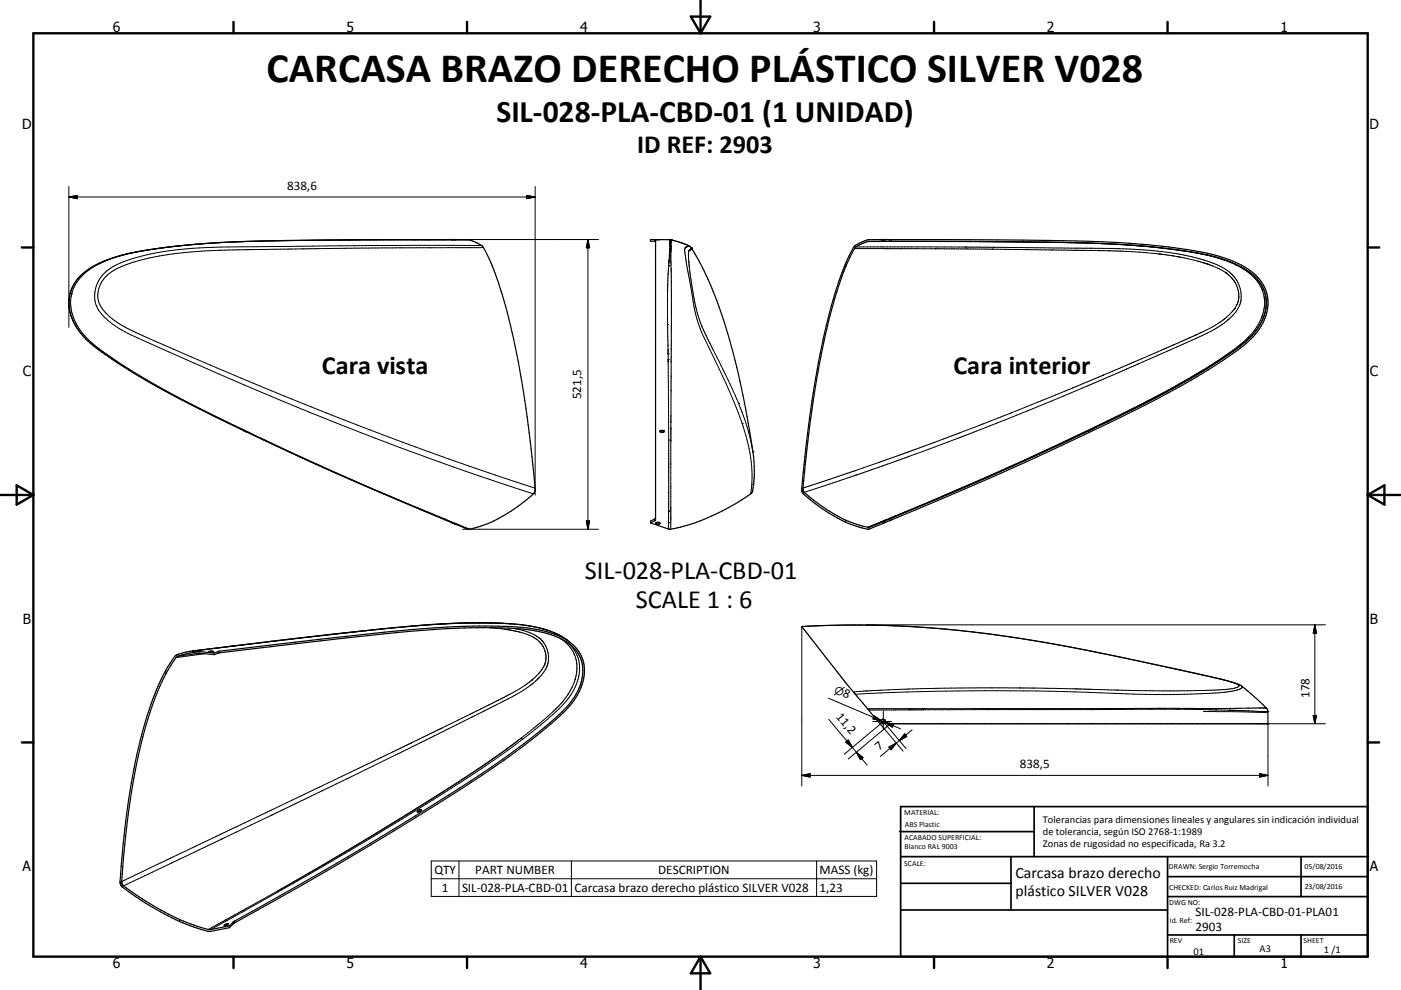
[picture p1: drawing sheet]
<svg xmlns="http://www.w3.org/2000/svg" width="420mm" height="297mm" viewBox="0 0 420 297" stroke-linecap="round" stroke-linejoin="round" font-family="sans-serif">
<g fill="none" stroke="#000" stroke-width=".36">
<path d="M135.6 71.9h4.8a9.2 9.2 0 0 1 4.5 2.4l1.2 2.3a125.5 125.5 0 0 1 8.8 29.7 382.4 382.4 0 0 1 5.5 40.3l-.1 .9a27.9 27.9 0 0 1-7.9 6.4 30.2 30.2 0 0 1-12.1 4.8 1055.2 1055.2 0 0 1-89.7-40.8 143.9 143.9 0 0 1-24.1-15.5 15 15 0 0 1-5.7-13.6 13.9 13.9 0 0 1 8.7-9.7 52.6 52.6 0 0 1 15.1-4.2 272.9 272.9 0 0 1 41.4-2.8l50.6-.2M196.5 71.9v84.1l-1.5 .9M200.7 71.9h-5.7v.5h1.5M200.7 71.9l2.3 .5 3.7 1.4a72.3 72.3 0 0 1 9.2 19.3 224.5 224.5 0 0 1 10.2 46.9l-.1 5-.6 2.7a61.2 61.2 0 0 1-24.7 11.1l-5.7-1.9M253.6 78.9v1M253.6 78.9a130.7 130.7 0 0 0-6.8 22.9 366.5 366.5 0 0 0-6.4 45l.1 .8a42.9 42.9 0 0 0 13.1 9.1M253.6 79.9a180.9 180.9 0 0 0-9.8 40.8l-1.9 14-1.2 11.7 .2 .9a43.9 43.9 0 0 0 12.7 8.8M264.2 72.4l54 .3a237.4 237.4 0 0 1 43.8 3.8 27.9 27.9 0 0 1 14.9 7.2 11.5 11.5 0 0 1 .3 14.7 28.8 28.8 0 0 1-8.7 7.9l-6.7 4.3a339 339 0 0 1-36.7 19.3 1125.5 1125.5 0 0 1-58.1 25.7l-2.8 1.1M264.2 72.4h.1M265.1 71.9h-4.7a9.2 9.2 0 0 0-4.5 2.4l-2.3 4.6M265.1 71.9v.5h-4.8l-2 .8a3.8 3.8 0 0 0-2.1 1.4l-2.6 5.3M265.1 71.9h1.5a1221.7 1221.7 0 0 1 71.9 1.1 122.9 122.9 0 0 1 29.2 4.6 19.7 19.7 0 0 1 10.5 7.1 12.4 12.4 0 0 1-1.2 14.8 42.5 42.5 0 0 1-11.5 9.4 255.5 255.5 0 0 1-29.5 16.3 1212.3 1212.3 0 0 1-70.9 31.7"/>
<path d="M265.5 72.4h.1M73 129.1l.1 .1M73 129.1h.1M73.1 129.2h.1M73.2 129.2l.1 .1M73.3 129.3l.2 .1M73.3 129.3l.3 .1M73.5 129.4l.3 .1M73.6 129.4l.2 .1M73.8 129.5l.2 .1M73.8 129.5l.1 .1M73.9 129.6l.3 .1"/>
<path d="M74 129.6h.1M74.2 129.7h.1M197.9 129.5h.1M198.1 129.2h.8M198.1 129.2l-.2 .3M198.1 129.2h.9M199 129.2l.2 .1M199.2 129.3v.1M199.2 129.4l-.5 .3-.8-.2M326.4 129.2h.1M326.5 129.2h-.1M326.9 129l-.4 .2"/>
<path d="M327.2 128.9l-.2 .1M327.3 128.8l-.4 .2M327.3 128.8l-.1 .1M327.5 128.7l-.2 .1M327.6 128.7h-.1M327.6 128.7h.1M135.3 156.7h.1M135.3 156.7l.2 .1M135.5 156.8l.4 .1M135.5 156.8l.2 .1M135.9 156.9l.7 .4M135.9 156.9l.1 .1"/>
<path d="M136.6 157.3h.1M196.5 156.9l.4-.2 .8 .1a.29 .29 0 0 1 0 .4 .29 .29 0 0 1-.4 .1l-.6-.1zM196.5 155.4l-1.5 .9v.6M197.1 156.7h.2M253.6 156.1v.6M253.6 156.7l3.2 1.2 3.4 .9 4.9-1.9M253.6 156.1l3.2 1.2 3.5 .9 4.8-1.9M264.2 156.7h.1M265.1 156.3v.6M265.4 156.2l-.3 .1M265.4 156.2h.1M265.5 156.2h-.1"/>
<path d="M265.5 156.2h.1M57.7 195.3l6.5 .6M57.7 195.3l-2.9 .6-1.9 .6-1.2 1.5-2 3.1M57.7 195.3h.1M57.8 195.3h.1M62.7 195.5h1.3l-.7 .2zM64 195.5h.1M64.2 195.9v.5M64.2 195.9l1.5-.5a1329.2 1329.2 0 0 1 64.7-7.1 139.8 139.8 0 0 1 30.3 .5 20.6 20.6 0 0 1 11.7 5.3 11.5 11.5 0 0 1 1.2 13.5 30.2 30.2 0 0 1-8.5 9.6l-4.5 3.8a286.9 286.9 0 0 1-29.2 20.1 1311.8 1311.8 0 0 1-61.5 36.1l-1.1 1.1M64.2 196.4l-6-.6-2.6 .4a4.3 4.3 0 0 0-2.8 1.1l-3 4.8M64.2 196.4l1.5-.5 37.8-4.5a342.1 342.1 0 0 1 43.2-3.1 54.7 54.7 0 0 1 19.4 2.4 15.3 15.3 0 0 1 5.2 3 10.9 10.9 0 0 1 1.9 13.6 29.3 29.3 0 0 1-8.4 9.6l-7.7 6.2a366.7 366.7 0 0 1-32.6 21.7 1422.3 1422.3 0 0 1-54.7 31.9l-1 1.1M153.3 187.2a187.7 187.7 0 0 0-33 .9 2054.8 2054.8 0 0 0-62.5 7.2"/>
<path d="M153.4 187.2a32.3 32.3 0 0 1 15.9 4.3l1.5 1.2M240.4 188h.1M240.4 188a314.3 314.3 0 0 1 76.7 5.4l35.1 7.2 17.8 4.2a8.9 8.9 0 0 1 4.2 2.6l5.6 5.2 .3 .9v3.6h-112.8l-.7 .3-1.5 1.3-11.5-13.8zM49.7 201.1l.1 1M49.7 201.1a96.2 96.2 0 0 0-9.1 27.4 258.8 258.8 0 0 0-4.6 36.1l.2 1a67.8 67.8 0 0 0 14.2 9.2l3.5 1.7M49.8 202.1a114.2 114.2 0 0 0-10 33.5 223.1 223.1 0 0 0-3.2 29.5l.1 .3a83.4 83.4 0 0 0 17.2 10.5M125.2 243.3l.3-.2a.39 .39 0 0 1 .4-.3 .39 .39 0 0 1 .3 .3l-.8 .5h-.3zM53.9 275.9v.6M53.9 275.9a39.7 39.7 0 0 0 9.3 3l5.6-1.1M53.9 276.5l4.2 1.6 4.6 1.4 6.1-1.2M67.2 277.8h.1M67.4 277.5l1.1-.4a.97 .97 0 0 1-1.3 .6z"/>
<path d="M68.8 277.8v.5"/>
<circle cx="264.8" cy="216.5" r=".67"/>
</g>
<g fill="#000">
<circle cx="135.3" cy="71.9" r=".18"/>
<circle cx="136.6" cy="71.9" r=".18"/>
<circle cx="196.5" cy="71.9" r=".18"/>
<circle cx="200.7" cy="71.9" r=".18"/>
<circle cx="201.1" cy="72" r=".18"/>
<circle cx="205.5" cy="74.3" r=".18"/>
<circle cx="207.3" cy="74.4" r=".18"/>
<circle cx="73" cy="129.1" r=".18"/>
<circle cx="74.2" cy="129.7" r=".18"/>
<circle cx="221.4" cy="121" r=".18"/>
<circle cx="222.5" cy="127.1" r=".18"/>
<circle cx="225.7" cy="135.6" r=".18"/>
<circle cx="326.4" cy="129.2" r=".18"/>
<circle cx="327.6" cy="128.7" r=".18"/>
<circle cx="169.8" cy="191.9" r=".18"/>
<circle cx="379.6" cy="213.8" r=".18"/>
<circle cx="380.1" cy="213.5" r=".18"/>
<circle cx="380.1" cy="217.1" r=".18"/>
</g>
<g fill="none" stroke="#000" stroke-width=".3">
<path d="M20.6 55.9v42.3M20.6 59.1h139.8M20.6 59.1l2.5-.5v1zM157.9 58.6l2.5 .5-2.5 .5zM160.4 55.9v92.7M28.3 79.7l-1.8 1.1M28.3 79.7h.1M32.1 78l-3.8 1.7M32.1 78h.1M47.3 74.6h.1M48 74.5l-8.8 1.4-7 2.1M51.5 74h.1"/>
<path d="M51.5 74l-3.3 .4M53.1 73.8l-11.8 1.7-7.1 1.8a19.2 19.2 0 0 0-12 8.9l-.7 2M53.1 73.8l-1.5 .2M55.4 73.6l-2.3 .2M57.1 73.5l-4 .3M57.1 73.4l-1.8 .2M67.6 72.7l-10.5 .7M68.7 72.7l-11.6 .8M84.9 72.2l-16.7 .5M86.1 72.2h-.5M86.6 72.2h-.2M101.3 72l-13.9 .2"/>
<path d="M104.7 72h.1M107.8 72l-23.4 .2-15.7 .4M114 72h-1.1M140.7 72h-37.9M144.4 73.6h-29.6l-38 .4a159.1 159.1 0 0 0-30.5 2 33.8 33.8 0 0 0-13.8 5 9.1 9.1 0 0 0-2.1 13.2 32.6 32.6 0 0 0 12.6 8 1144.4 1144.4 0 0 0 92.9 37.9l24 8.1M144.9 74.3l-41.2 .2-37.2 .6a94.7 94.7 0 0 0-28.8 4.4 12.1 12.1 0 0 0-7.9 6.5 7.2 7.2 0 0 0 2.4 8.3 44.2 44.2 0 0 0 13.2 7.6l26.8 11.5 25.8 10.5a1038.5 1038.5 0 0 0 62.4 22.6M176.3 71.9l.5 2.4h-1zM176.3 71.9v86.9M179.4 71.9h-62.2M196.3 71.9v.5M200.5 79.7h.1M200.5 79.7l-.4 8.9 .2 17.5"/>
<path d="M200.6 78h.1M200.6 78l-.1 1.7M200.6 78.1h.1M200.7 71.9h.1M200.7 76.7h.1M200.7 71.9l.1 .1M200.8 72h.1M200.8 72.1h.1M200.8 72.2h.1M200.8 72.4h.1M200.8 72.5h.1M200.8 72l.1 3.1"/>
<path d="M200.8 72.6h.1M200.8 72.7v.1M200.8 75.3v.1M200.9 75.1h.1M200.9 75.1l-.3 2.9M200.9 73.1h.1M200.9 74.8h.1M200.9 73.3v.1M200.9 74.5h.1M200.9 74.6h.1M200.9 74h.1M201.1 72h.1"/>
<path d="M201.1 72l.2 15.3-.2 71.5M201.1 72.2h.1M201.1 72.3h.1M201.1 72.5h.1M201.1 72.5v.1M201.1 72.8h.1M201.1 73.7h.1M205.7 74.1h.1M205.7 74.1l-.4 .5 .1 1.6 2.4 14.2a37.8 37.8 0 0 0 3.5 11.4l1.5 3a138.8 138.8 0 0 1 11.5 28.5 37.8 37.8 0 0 1 .7 14.9M206.3 73.9l-.6 .2M206.4 73.7h.1M206.4 73.9h-.1"/>
<path d="M206.4 73.7v.1M206.4 73.8v.1M206.5 78.4l1.5 10.6 1.8 7.2 1.9 4.5 7.2 14.5 2.8 6.5a62.5 62.5 0 0 1 4 13.9M206.5 78.4v.1M206.6 75.2l-.2 .8 .1 2.4M206.6 75.2h.1M206.7 75.1l-.1 .1M206.7 75v.1M206.7 75h.1M206.8 75h.1M206.8 74.9h.1M206.8 74.9l-.1 .1"/>
<path d="M206.9 74.9h-.1M206.9 74.9h.1M207 74.9h.1M207 74.8l-.1 .1M207 74.8h.1M207.1 74.8h.1M207.1 74.8h-.1M207.2 74.7l-.1 .1M207.2 74.7h.1M207.3 74.6h.1M207.3 74.5h.1M207.3 74.4v.2"/>
<path d="M207.3 74.6l-.1 .1M256.2 74.6l39.5 .1 40.3 .6 9.8 .7 5.1 .6 6.2 1.2 4.2 1.2M256.6 74.1h33.6l43.6 .5a106.6 106.6 0 0 1 25.2 2.9 20.6 20.6 0 0 1 11 5.6 8.5 8.5 0 0 1-1.5 12.6l-.4 .3a39.1 39.1 0 0 1-10.7 6.1l-31 13.5-22.6 9.4-25.4 9.8-21.7 7.7M260.1 72.5h38.1l29.1 .5a231.9 231.9 0 0 1 20.5 1.3M260.5 72.4l48.5 .2 19.4 .4M266.6 71.9v.5M267.3 71.9v.5M313.1 72.7h.1M329.3 73.1l14.5 .9a161.1 161.1 0 0 1 20.7 3.2 24.4 24.4 0 0 1 12.2 6.4 11.6 11.6 0 0 1 .2 15 27.5 27.5 0 0 1-8 7.3l-8.1 5.3M329.4 75.2h.1M342.2 73.8h.1M347.7 76.2h.1"/>
<path d="M349.6 74.6a76.2 76.2 0 0 1 17.8 3.6l3.1 1.3M360.6 78.8h.1M361.3 79h.1M361.4 79l.5 .2M362 79.2h.1M362 79.2l1.3 .5M363.3 79.7h.1M363.4 79.7l4.1 2.1M370.5 79.5h.1M370.6 79.5l2.1 1.2M21.3 87.2v.1M21.5 88.2h.1"/>
<path d="M21.5 88.2l-.1 .2a14.2 14.2 0 0 0 4 12.3 51.7 51.7 0 0 0 9.8 7.8 298 298 0 0 0 33 18.1l30.2 14.2 34.9 14.9M22.2 85.3l-.5 .9a11.9 11.9 0 0 0 .8 11.2M22.2 85.3h.1M22.5 97.4h.1M22.5 97.4a25.9 25.9 0 0 0 8.3 8.4l.5 .3M26.5 80.8a14.8 14.8 0 0 0-4.3 4.5M26.5 80.8h.1M200.1 97.4h.1M367.2 95.6l-2.7 1.9-4 2.1-20.7 9.1M367.2 95.6h.1M367.5 81.8h.1M367.5 81.8l.8 .6"/>
<path d="M368.3 82.4v.1M368.3 82.5l.9 .8M369.2 83.3h.1M369.2 83.3l1.3 1.8 .9 3-.2 2.4-1 2M370.2 92.5h.1M370.2 92.5l-3 3.1M372.7 80.7h.1M372.7 80.7h.1a12 12 0 0 1 6.3 9.3l-.1 2.5-.7 2.6a22.8 22.8 0 0 1-8.6 10l-9 5.9M379.1 90.3h.1M29.6 104.9l.1 .1M31.3 106.1h.1M31.3 106.2l2.6 1.7"/>
<path d="M33.9 107.9h.1M33.9 107.9l.8 .5M34.7 108.4v.1M34.7 108.5a248.6 248.6 0 0 0 32.6 17.9l11.8 5.6M200.3 106.1h.1M200.3 107.9h.1M200.3 106.1l.1 52.6M330.7 112.6l-16.1 6.7-20.8 8.2-17.6 6.7-19.8 7M330.7 112.6h.1M339.8 108.7l-9.1 3.9M339.8 108.7h.1M360.7 111a369.3 369.3 0 0 1-38.6 20l-24.7 11.4-15 6.5"/>
<path d="M360.7 111a412.6 412.6 0 0 1-40.9 21.2M360.7 111l.1 .2M360.8 111.2a483.4 483.4 0 0 1-43.1 22.2l-15.3 7-20 8.7M374.3 101.2h.1M374.4 101.1l-.1 .1M79.1 132h.1M79.2 132l22.4 10.3 25.6 11M200.5 132h.1M317.5 133.3l-30.3 13.5M127.2 153.3h.1M127.2 153.3l8.3 3.5M133.3 155.7h.1"/>
<path d="M133.4 155.7l7.4 3.1M135.5 156.8h.1M135.5 156.8l4.7 1.9M138.7 158.8h40.7M175.8 156.3h1l-.5 2.5zM196.3 155.7v.5M200.4 156.8h.1M200.4 153.3h.1M225.4 145.3h.1M256.4 141.2l-15.7 5.2M256.4 141.2h.1M256.7 142.5l-15.6 5.2"/>
<path d="M256.7 142.5h.1M266.6 155.7v.5M266.7 155.7l-6 2.4M267.3 155.4v.6M282.4 148.9l-22.3 9.3M282.4 148.9v.1M282.4 149h.1M282.4 149.1l-15.7 6.6M282.4 149v.1M57.8 195.8h.1M59.9 196l-6.5 .9M60.9 195l-2.8 .3"/>
<path d="M61.4 196.1l-8.6 1.2M65.2 194.4l-7.4 .9M65.3 195.5l.1 .5M65.9 195.4v.4M68.2 194l-2.9 .4M68.2 194.1l-6.9 .8M70 193.8l-1.8 .2M70 193.8l-1.8 .3M71.7 193.6l-1.7 .2M71.8 193.6l-1.8 .2M74.1 193.3l-2.3 .3M74.1 193.3l-2.4 .3"/>
<path d="M82.9 192.3l-8.8 1M92.3 191.2h.1M92.4 191.2h-.1M93.2 191l-7.4 .9M93.2 191.1l-19.1 2.2M99.3 190.4h-.1M106.1 189.6l-12.9 1.5M106.2 189.6h-.1M108.5 189.3l-15.3 1.7M108.5 189.4l-2.3 .2M109.3 189.2l-.8 .1M117.7 188.4l-9.2 1"/>
<path d="M140.3 186.9l-9.9 .5-12.4 1M140.8 186.9l9 .1M143.4 186.9h.1M146.8 188.3l4.9 .5 4.1 .8M150 187h.5M150.4 187l-10.3-.1-10 .4-20.7 2M150.4 187l2.6 .1M150.5 187l2.5 .2M153 187.2l4.8 .4 4.5 1M153 187.1l.4 .1M153.8 189.2h.1M154.1 188.5a16.4 16.4 0 0 1 7.6 2.9"/>
<path d="M155.8 189.6h.1M155.8 189.6l1.5 .5a9 9 0 0 1 5.2 3.4l1.1 2.5-.1 2.6M161.7 191.4h.1M161.7 191.4l.2 .2a7.6 7.6 0 0 1 2.6 5.3l-.2 1.9a9 9 0 0 1-2.8 4.7M162.3 188.6h.1M162.4 188.6l3.7 1.2M162.4 192.1h.1M163.3 199.3l-1.5 2.5-2.2 2.1M163.3 199.2v.1M163.5 198.7l-.2 .6M163.5 198.6v.1M163.6 196.3v.1"/>
<path d="M166.1 189.8h.1M166.2 189.8l1.7 .9M167.9 190.7h.1M168 191.5a10.1 10.1 0 0 1 5 8l-.1 1.8-.5 2.6M168 190.7l1.8 1.2M170 192.7a10.5 10.5 0 0 1 2.4 13.5l-1.1 2a32.8 32.8 0 0 1-7.3 7.7l-7.3 5.9M259.8 187.5h137.6M394.2 187.5v29.6M394.2 187.5l.5 2.5h-1zM132.3 218.5h.1M132.3 218.5l-9 4.4M146.7 211.4l-14.4 7.1"/>
<path d="M146.7 211.4h.1M149.3 210.1l-2.5 1.3M149.3 210.1h.1M159.6 203.9l-.1 .1M159.6 203.9l-3.8 2.7-6.5 3.5M161.4 203.5l-4.1 3.3-6.5 3.6-32.2 16.1-37 18M161.5 203.5h-.1M161.7 201.8h.1M172.4 204l-.8 2.1-1.3 2.2-3 3.7-4.5 4.1-6.5 5.3M172.4 203.9v.1M248.4 209.5l15.8 6.7M248.5 215.8l7 8.4"/>
<path d="M255.9 207.6l16.7-.9 20.7-.3 20.8 .1 33.7 .8 16.7-.3a20.5 20.5 0 0 0 6.6-.9 .41 .41 0 0 0 .4-.4 .41 .41 0 0 0-.5-.4l-4.7-1.5-14.6-3.2a688.6 688.6 0 0 0-48.7-9.5 308.1 308.1 0 0 0-62.6-3.1v47.8M260.4 213l92.1-.3 16.4 .4 11.2 .4M261.7 216.5h5.6M261.9 215.2l2.3 1M262.1 214.8l2.1 1.4-2.5-.5zM264.2 216.6l.4 .5M264.2 216.2v.2M264.7 215.8l-.5 .4M264.7 216.6l-11.6 9.7M264.8 216.5l6.9 8.1M264.8 213.3v5.7l-10.5 8.7M264.9 215.8l.6 .6"/>
<path d="M264.9 218.8l.2-.1 5.7 6.7M265.5 216.7l4.6 2M265.5 216.7l2.4 .6-.4 .9zM265.5 216.7l-.6 .4M265.5 216.5v.2M267.3 217.1h130.1M273.5 219l-3.9 3.2M294.9 212.6h.1M360.8 213.5l18.8 .3M372.3 205.9l.1 .2a3.3 3.3 0 0 1-2.7 1.2 105.9 105.9 0 0 1-16.5 1l-7.6 .1a897.8 897.8 0 0 0-89.2-.1M372.4 213.2h.1M379.3 212.4h.1"/>
<path d="M379.6 213.8h.1M379.6 212.4l-12.6 .2h-106.9M380.1 217.1v18.7M393.7 214.6h1l-.5 2.5zM123.2 222.9l-86.7 41.6M123.3 222.9h-.1M123.3 222.9h.1M149.8 226.2a624.6 624.6 0 0 1-38.7 24.7l-27.8 16.4M149.8 226.2a732.5 732.5 0 0 1-43 27.4l-23.5 13.7M154.1 223.1l-4.3 3.1M154.2 223l-4.4 3.2M156.3 221.4l-2.1 1.6"/>
<path d="M156.3 221.4l.4 .4M156.3 221.4l-2.2 1.7M156.7 221.8a403.9 403.9 0 0 1-31.1 20.8l-20.9 12.7-21.2 12.2M240.4 232.6h139.7M240.4 232.6l2.5-.5v1zM253.6 222.7l.7-.7 1.2 2.2zM255.5 224.2l1.2 1.5M256.7 225.7l3.3 3.8M256.7 225.7l2 1.6-.7 .6zM266.5 224.1l2.2-1.2-1.6 2zM268.7 222.9l-4.8 4.1M269.6 222.2l-.9 .7"/>
<path d="M271.2 220.2l.7 .8-2.3 1.2zM377.7 232.1l2.4 .5-2.4 .5zM81.6 244.5l-44.5 21.2M81.6 244.5h.1M129.3 258.3h133.5v10.6h-133.5zM137.6 258.3v10.6M171.3 258.3v10.6M244.8 258.3v10.6M69.8 276.7l.1 .5M70.4 276.3v.5M83.3 267.3l-20.9 11.5M83.3 267.3l.2 .2"/>
<path d="M83.5 267.5l-20.3 11.4M129.3 263.6h133.5"/>
</g>
<g fill="none" stroke="#000" stroke-width=".71">
<path d="M10 10h400v277h-400zM70 6.6v3.4M140 6.6v3.4M207.1 5h5.8l-2.9 5zM210 0v10M280 6.6v3.4M350 6.6v3.4M6.6 74.2h3.4M410 74.2h3.5M0 148.5h10M5 145.6l5 2.9-5 2.9zM410 148.5h10.1"/>
<path d="M410 148.5l5.1-2.9v5.8zM6.6 222.7h3.4M410 222.7h3.5M70 287v3.4M140 287v3.4M210 287v10M210 287l2.9 5h-5.8zM280 287v3.4M350 287v3.4"/>
</g>
<g fill="none" stroke="#000" stroke-width=".51">
<path d="M269.7 249.5h40.3M270 242h140v45h-140zM270 257h140M303.1 257v16M310 242v15M350 257v30M390.1 257v12M270 265h33.1M270 273h80M350 269h60M350 263h60M350 280.5h60"/>
<path d="M370 280.5v6.5M390.1 280.5v6.5"/>
</g>
<g fill="#000" stroke="#000" stroke-width=".3">
<path d="M20.6 59.1l2.5-.5v1zM157.9 58.6l2.5 .5-2.5 .5zM176.3 71.9l.5 2.4h-1zM175.8 156.3h1l-.5 2.5zM394.2 187.5l.5 2.5h-1zM262.1 214.8l2.1 1.4-2.5-.5zM265.5 216.7l2.4 .6-.4 .9zM393.7 214.6h1l-.5 2.5zM240.4 232.6l2.5-.5v1zM253.6 222.7l.7-.7 1.2 2.2zM256.7 225.7l2 1.6-.7 .6zM266.5 224.1l2.2-1.2-1.6 2z"/>
<path d="M271.2 220.2l.7 .8-2.3 1.2zM377.7 232.1l2.4 .5-2.4 .5z"/>
</g>
<text font-size="12.6" x="79.9" y="24.7">CARCASA BRAZO DERECHO PLÁSTICO SILVER V028</text>
<text font-size="9.4" x="148.8" y="36.5">SIL-028-PLA-CBD-01 (1 UNIDAD)</text>
<g font-size="7.9">
<text x="191" y="46">ID REF: 2903</text>
<text x="96.5" y="112.2">Cara vista</text>
<text x="285.8" y="112.2">Cara interior</text>
<text x="175.3" y="173.6">SIL-028-PLA-CBD-01</text>
<text x="190.7" y="182.5">SCALE 1 : 6</text>
</g>
<g font-size="4.7">
<text x="304.5" y="263.5">Carcasa brazo derecho</text>
<text x="304.5" y="268.9">plástico SILVER V028</text>
</g>
<g font-size="4.2">
<text x="33.9" y="9.6">6</text>
<text x="103.9" y="9.6">5</text>
<text x="173.9" y="9.6">4</text>
<text x="243.8" y="9.6">3</text>
<text x="313.9" y="9.6">2</text>
<text x="383.9" y="9.6">1</text>
<text x="6.7" y="38.7">D</text>
<text x="410.5" y="38.7">D</text>
<text x="6.9" y="112.9">C</text>
<text x="410.7" y="112.9">C</text>
<text x="6.9" y="187.1">B</text>
<text x="410.7" y="187.1">B</text>
<text x="6.8" y="261.4">A</text>
<text x="410.7" y="261.4">A</text>
<text x="33.9" y="290.4">6</text>
<text x="103.9" y="290.4">5</text>
<text x="173.9" y="290.4">4</text>
<text x="243.8" y="290.4">3</text>
<text x="313.9" y="290.4">2</text>
<text x="383.9" y="290.4">1</text>
</g>
<g font-size="3.9">
<text x="86.1" y="57.1">838,6</text>
<text x="174.2" y="119.8" transform="rotate(-90 174.2 119.8)">521,5</text>
<text x="252.5" y="208.9" transform="rotate(23 252.5 208.9)">8</text>
<text x="392.6" y="209.5" transform="rotate(-90 392.6 209.5)">178</text>
<text x="250.5" y="215.1" transform="rotate(50 250.5 215.1)">11,2</text>
<text x="263.6" y="225.3" transform="rotate(-40 263.6 225.3)">7</text>
<text x="305.7" y="230.5">838,5</text>
<text x="130.2" y="262.2">QTY</text>
<text x="142.5" y="262.2">PART NUMBER</text>
<text x="197.4" y="262.2">DESCRIPTION</text>
<text x="245.7" y="262.3">MASS (kg)</text>
<text x="132.5" y="267.5">1</text>
<text x="138.5" y="267.5">SIL-028-PLA-CBD-01</text>
<text x="172.2" y="267.6">Carcasa brazo derecho plástico SILVER V028</text>
<text x="245.7" y="267.5">1,23</text>
<text x="358.4" y="274.9">SIL-028-PLA-CBD-01-PLA01</text>
<text x="358.4" y="279.4">2903</text>
</g>
<text font-size="3.3" x="249.9" y="207.8" transform="rotate(23 249.9 207.8)">⌀</text>
<g font-size="3.1">
<text x="312.7" y="246.8">Tolerancias para dimensiones lineales y angulares sin indicación individual</text>
<text x="312.7" y="250.4">de tolerancia, según ISO 2768-1:1989</text>
<text x="312.7" y="254">Zonas de rugosidad no especificada, Ra 3.2</text>
<text x="357.8" y="286.5">01</text>
<text x="377.6" y="285.6">A3</text>
<text x="396.9" y="285.9">1 /1</text>
</g>
<g font-size="2.4">
<text x="271.1" y="244.4">MATERIAL:</text>
<text x="271.2" y="252">ACABADO SUPERFICIAL:</text>
<text x="271.3" y="248">ABS Plastic</text>
<text x="271.2" y="254.7">Blanco RAL 9003</text>
<text x="271.1" y="259.7">SCALE:</text>
<text x="350.4" y="260.8">DRAWN: Sergio Torremocha</text>
<text x="391.1" y="260.6">05/08/2016</text>
<text x="350.5" y="266.9">CHECKED: Carlos Ruiz Madrigal</text>
<text x="391.2" y="266.7">23/08/2016</text>
<text x="350.5" y="271.4">DWG NO:</text>
<text x="350.7" y="276.9">Id. Ref:</text>
<text x="350.7" y="282.8">REV</text>
<text x="371.1" y="282.9">SIZE</text>
<text x="390.8" y="283">SHEET</text>
</g>
</svg>
